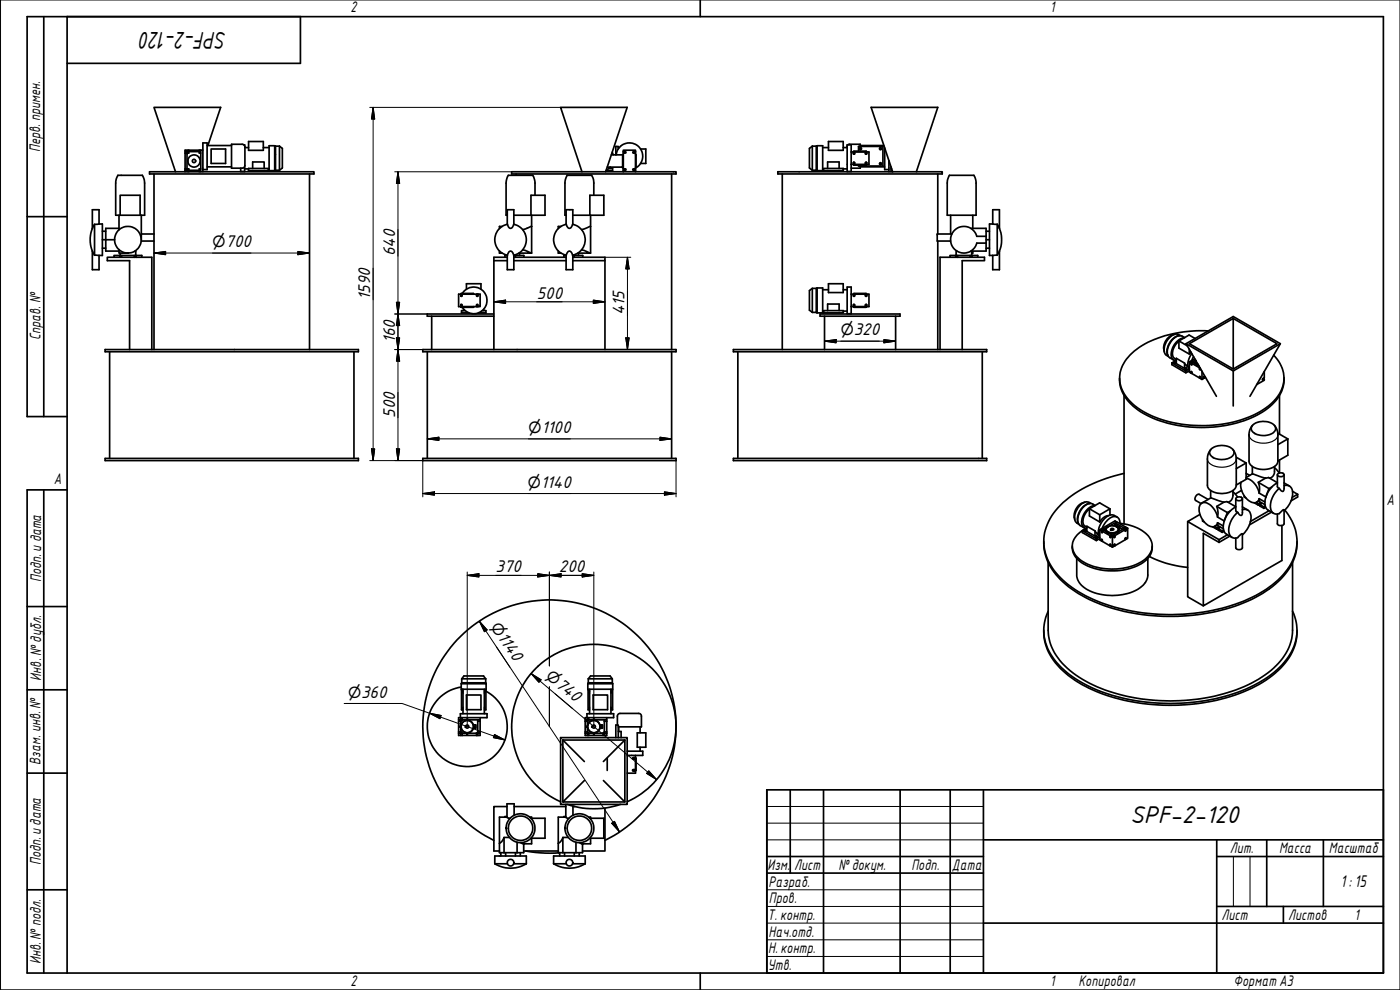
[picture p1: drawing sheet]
<svg xmlns="http://www.w3.org/2000/svg" width="420mm" height="297mm" viewBox="0 0 420 297" stroke-linecap="round" stroke-linejoin="round" font-family="sans-serif">
<g fill="none" stroke="#000" stroke-width=".51">
<path d="M13.1 5v120M20.1 5v287M90.2 5v14h-70.1M210.2 0v5M35.4 52.6h6a1.31 1.31 0 0 1 1.9 1.4l.1 10.6h-8.7v-10.2zM44.9 51.5h49.3v.7h-49.3zM46.2 52.2v52.7M55.6 50.7h1.1v.8M55.6 50.7v.4M55.6 45.9v4.8M55.6 51.1v.4M55.6 51.1h.6"/>
<path d="M56.1 45.9v4.8M56.2 45.5v.4M56.2 50.7v.4M56.2 45.1h-.6v.4M56.2 51.1v.4M56.7 45.5h3.1M56.7 51.1h3.1M56.7 45.1v.8h-1.1M56.7 45.1h3.1M56.7 45.1h-.5v.4h-.6v.4M59.8 45.1h.5M59.8 45.1v.8h.5"/>
<path d="M60.3 50.7h-.5v.8M60.3 45.1v6.4M60.3 45.1h.6M60.9 50.9h1.3v-8h-1.3v8.6M62.2 50.1h7.3M62.2 43.7h7.3M62.4 43.7l3.8-11.5h-20l6.5 19.3M63.4 44.7h4.3v4.3h-4.3zM69.5 43.3h3.2a1.54 1.54 0 0 1 .8 2.1v4.2a.81 .81 0 0 1-.8 .9h-3.2zM73.2 43.5h.2v.2M73.4 50v1.5h-1.2v-1M73.4 50.7h1.2"/>
<path d="M73.5 44.3h1.1M74.6 50.5h5.9v.7h-5.9zM74.6 42.5h4.4v2.6h-4.4zM75.8 50.5v-1.9h3.5v1.9M79 44.3h1.8M80.5 50.7h.3M82.4 43.7v7.5M82.4 43.7h-1.6v7.5h1.6M82.4 43.7l.3 .2M82.7 43.9v7.2M82.7 51.1l-.3 .1M82.7 51.1h1.2"/>
<path d="M82.7 43.9h1.2M83.9 43.9v7.2M83.9 43.9l.8 .6v5.9l-.8 .7M92.9 52.2v52.7M153.6 51.5h49.3v.7h-49.3zM154.9 52.2v.4M159.4 58.6h4.2v6h-4.2zM160.6 58.6l-.1-4.2-.2-.9a.97 .97 0 0 0-1.4-.9h-5a1.24 1.24 0 0 0-1.8 .9l-.2 1.4v9.7h.3M174.7 51.5l-6.5-19.3h20l-6.4 19.3M177 58.6h4.2v6h-4.2zM178.2 58.6v-3.7a2.1 2.1 0 0 0-.9-2.3h-5.7a1.22 1.22 0 0 0-1.8 .9l-.2 1.4v9.7h.3M182.3 50.1h4.8"/>
<path d="M182.7 50.5h1.1v.7h-1.9M183.1 50.5v-.4l-1.1 1M183.5 46.5h3.6M183.7 45.7l.3 .8M184.9 46.5a4 4 0 0 1 6.2-2.9 4 4 0 0 1-.4 6.8M185.6 44.7v-.8h-.8v2.6M186.6 50.1l.5 .3M186.9 46.5v3.6M187.1 45.5h.6l.2 .2-.2 .2h-.6M187.1 50.7h.7l.1 .2-.1 .2h-.7M187.1 45.5v6M187.1 45.5v-.4h3.6v.4"/>
<path d="M187.4 45.5v.4M187.4 50.7v.4M190.4 45.5v.4M190.4 50.7v.4M190.7 46.5h.2v3.6h-.2M190.7 45.5v6M190.7 45.5h-.6l-.2 .2 .8 .2M190.7 50.7h-.7l-.1 .2 .1 .2h.7M192.3 44.7h1.5v4.3h-1.5M201.6 52.2v52.7M233.4 51.5h49.4v.7h-49.4zM234.8 52.2v52.7"/>
<path d="M243.8 43.9v7.2M243.8 43.9l-.9 .6v5.9l.9 .7M243.8 51.1h1.2M243.8 43.9h1.2M245 43.9v7.2M245 51.1l.2 .1M245.2 43.7v7.5M245.2 43.7h1.7v7.5h-1.7M245.2 43.7l-.2 .2M246.9 50.7h.2M246.9 44.3h1.7M247.1 50.5h6v.7h-6z"/>
<path d="M248.4 50.5v-1.9h3.4v1.9M248.6 42.5h4.5v2.6h-4.5zM253.1 44.3h1.1M253.1 50.7h1.1M254.2 43.7v.6M254.5 43.5l.3-.2h3.4v.6M255.4 45.6v-2.1h-1.2v8h1.2v-2.2M255.4 45.6h.9v.7M255.4 45.6v3.7M256.1 45.6l.2 .7 .2-.1v-.6h3.2v.6l.4-.1M256.1 46.1l.1 .1M256.2 48.7l-.1 .2"/>
<path d="M256.2 49.5h3.8M256.2 45.5h3.8M256.2 45.5v.1M256.2 49.3v.2M256.3 48.7v.6h-.9M257.7 45.4v-1.5h7.3v5.9h-7.3v-.3M258.2 49.8v.7h-2.8M258.2 44.3v.6M258.2 50.1h7.3M258.2 43.7h7.1M259.9 46.3v-.7h.9v3.7h-.9v-.6M260 45.5v.1"/>
<path d="M260 49.3v.2M260 48.7l.1 .2M260.1 48.9l-.1-.2-.3 .1v.5h-3.2l-.2-.6-.2 .6M260.1 46.1l-.1 .1M260.1 45.6v.5M260.1 48.9v.4M265.5 44.4v6.5h1.3M266.8 48.2v3.3M267.4 50.7h.2M267.4 50.1v1.4M267.9 51.5l-6.5-19.3h20l-6.4 19.3M267.9 51.5h.1"/>
<path d="M281.4 52.2v18M284.9 52.6h6a1.24 1.24 0 0 1 1.8 .9l.2 1.4v9.7h-8.6v-10.2zM8.1 65h12M27.7 75.3v5.6h2v-4.3M27.7 75.3l.7 1.3M27.7 68.5a9.2 9.2 0 0 0 0 6.8M28.4 76.6h1.3M28.4 67.3v9.3M29.7 67.2v-4.3h-2v5.6M29.7 67.2h-.2a1.26 1.26 0 0 0-1.6 .9l-.2 .4M29.7 67.2h1v9.4h-1M30.7 71.9h3.7"/>
<path d="M30.7 74.5h1M30.7 69.4h1M35.7 74.9v1h2.7M35.7 64.6v4.4M35.7 68.5h-4v6.8h4M35.9 77.2v-.6h.6v.6M35.9 76.6h-1.7v.6M36.1 75.9v.7M36.5 76.6h3.8M40.3 77.2v-.6h.6v.6M40.5 75.3h.2v1.3M40.9 76.6h1.7v.6"/>
<path d="M42 64.6v-6h-5.9v6M42.4 72.3h3.8M42.4 64.6v7.3M42.4 70.2h3.8M148.2 78.2h4M149.9 75.3v.6h.8M150 68.5l1.3-.9 1-.3v.2a.9 .9 0 0 0 .9 1 .9 .9 0 0 0 .9-1l.1-.2a4.7 4.7 0 0 1 3.8 4.6 4.7 4.7 0 0 1-3.8 4.7l-.1-.4a.86 .86 0 0 0-1-.8 .86 .86 0 0 0-.8 1v.2a4.8 4.8 0 0 1-2.3-8.1zM150.7 67.9h-.8v.7M152.2 76.6v4.3h2v-4.3M152.2 67.3v-4.4h2v4.4M152.2 77.2h-4v27.7M152.2 76.6h-.7v.6"/>
<path d="M154.2 64.6h5.2M154.2 78.2h15.7M154.2 77.2h15.7M154.2 76.6h.5v.6M154.7 76.6h2.5v.6M155.9 75.9v.7M156.9 75l2.6 .9h-3.7M159.5 67.9l-2.6 1M159.5 67.9h.1M159.5 75.9h.1M159.5 64.6v3.3M159.5 67.9v8"/>
<path d="M167.3 68.8l1.2-1 1.4-.5 .1 .2a.91 .91 0 0 0 .9 1 .91 .91 0 0 0 .9-1v-.2a4.7 4.7 0 0 1 3.8 4.6 4.7 4.7 0 0 1-3.8 4.7l-.1-.4a.86 .86 0 0 0-.9-.8 .86 .86 0 0 0-.8 1l-.1 .2a4.8 4.8 0 0 1-2.6-7.8zM167.5 75.3v.6h.9M168.4 67.9h-.9v.7M169.9 76.6h-.7v.6M169.9 76.6v4.3h2v-4.3M169.9 67.3v-4.4h2v4.4M171.9 64.6h5.1M171.9 76.6h.4v.6M171.9 77.2h9.7v1h-9.7M172.3 76.6h2.6v.6M173.6 75.9v.7M174.5 75l2.7 .9h-3.8"/>
<path d="M177.2 64.6v3.3M177.2 67.9l-2.7 1M177.2 67.9v8M181.6 78.2v26.7M281.4 72.3v32.6M285.3 64.6v5.6M285.7 70.2h-4.4v2.1h4M286.8 77.2v-.6h.6v.6M286.8 76.6h-1.7v.6M287.2 75.3h-.3v1.3M287.4 76.6h3.7M291.1 77.2v-.6h.7v.6"/>
<path d="M291.4 68.5h4.5v6.8h-4.5M291.6 75.3v1.3M291.8 76.6h1.6v.6M291.9 75.3v.6h-.3M291.9 64.6v3.9M295.9 70.9h-2.8a4 4 0 0 0-6.1-2.3 4 4 0 0 0 0 6.6 4 4 0 0 0 6.1-2.3h2.8M295.9 71.9h1.1M295.9 74.5h1.1M295.9 69.4h1.1M297.9 67.2v-4.3h2v5.6M297.9 67.2l1.4 .1M297.9 67.2h-.9v9.4h.9"/>
<path d="M299.3 67.3l.6 1.2M299.3 67.3v9.3M299.9 75.3v.1a1.54 1.54 0 0 1-2 1.2M299.9 75.3v5.6h-2v-4.3M299.9 68.5a9.2 9.2 0 0 1 0 6.8M129.5 94.9v10M138.3 88.7l.1 .2M138.3 91.5l.1-.1h.3v.6h4.3M138.3 91.5v.6M138.3 88.7l.1 .2 .3-.1v-.5h5.4v3.7h-.7M138.3 92.1h3.8M138.3 88.1h3.8"/>
<path d="M138.3 92.1l3.7 .1M138.3 88.1v.6M138.4 91.4l-.1 .1M138.4 88.9v-.6h-.8v3.7h.8v-.6M138.7 88.1a4 4 0 0 1 6-1 4 4 0 0 1 0 6.1 4 4 0 0 1-6-1M139.2 92.8v.4M139.6 93.2h-1.1v.7h2.2M140 86.8v-1.7h4.3v1.7M142 92.2h.1M142.1 88.1v.2M142.1 92.1v.1M142.1 92v.1"/>
<path d="M143 88.3l.2 .6 .2-.6v.6M143 92h.4M143.4 91.4v.6M143.4 92l-.2-.7-.2 .7M144.7 93.2h1.1v.7h-2.2M145.1 92.8v.4M148.2 94.2h-20v.7h20M243.8 86.5v7.2M243.8 86.5l-.9 .7v5.9l.9 .6M243.8 86.5h1.2M243.8 93.7h1.2M245 86.5v7.2"/>
<path d="M245 93.7l.2 .2M245.2 86.4v7.5M245.2 86.4h1.7v7.5h-1.7M245.2 86.4l-.2 .1M246.1 94.2h24v.7h-24zM246.9 86.9h1.7M246.9 93.3h.2M247.1 93.2h6v.7h-6zM247.4 94.9v10M248.4 93.2v-2h3.4v2M248.6 85.1h4.5v2.7h-4.5zM253.1 86.9h1.1"/>
<path d="M253.1 93.3h1.1M255.4 88.3v-2.2h-1.2v8h1.2v-2.1M255.4 88.3h.9v.6M255.4 88.3v3.7M256.1 88.3l.2 .6 .2-.6h3.2v.5l.3 .1 .1-.2M256.1 88.7l.1 .2M256.2 91.4l-.1 .1M256.2 92.1h3.8M256.2 88.1h3.8M256.2 88.1h.1M256.2 88.1v.2M256.2 92v.1"/>
<path d="M256.3 91.3v.7h-.9M259.9 88.9v-.6h.9v3.7h-.9v-.7M260 88.1v.2M260 92v.1M260 91.4l.1 .1M260.1 91.5l-.1-.1h-.3v.6h-3.2l-.2-.7-.2 .7M260.1 88.7l-.1 .2M260.1 88.3v.4M260.1 91.5v.5M268.8 94.9v10M362.6 99.3a34.5 34.5 0 0 0-21.4 5.5 10.3 10.3 0 0 0-5 10.5 15.3 15.3 0 0 0 9.6 9.5 39.1 39.1 0 0 0 32.4-1.3 12.2 12.2 0 0 0 7.1-10.2 10.1 10.1 0 0 0-3.1-6.7M370.1 95.5l13.2 7.6-13.2 7.6-13.2-7.6 13.2-7.6v15.2"/>
<path d="M31.5 104.9h76.1v.6h-76.1zM32.9 105.5v32M38.9 104.9v-26.7h-6.7v-1h13.4v27.7M106.2 105.5v32M126.9 104.9h76v.6h-76zM128.2 105.5v32M201.6 105.5v32M220.1 104.9h76v.6h-76zM221.4 105.5v32M282.1 104.9v-27.7h13.4v1h-6.7v26.7M294.8 105.5v32M336 113.5a11.2 11.2 0 0 0 5.6 9.6 37.1 37.1 0 0 0 27.4 4.3 24 24 0 0 0 14.5-7.9 9.7 9.7 0 0 0 1.8-6"/>
<path d="M337.3 118.6v38.6M351.7 108.9v.5l4.2 2.5 1-.6M351.7 108.9l4.2 2.4M352.4 108.8h.6l-.5 .3zM352.5 100.3a4.2 4.2 0 0 0-3.1 5.3M353 108.1l-1.3 .8M353.8 102.4a3.9 3.9 0 0 0-1.5 5l.7 .5M353.8 102.3v2.2l3.1 1.7M353.8 102.3l2.5 1.5M354 100.7a4.7 4.7 0 0 0-3.4 6M354.3 100.7a2.6 2.6 0 0 0-3.8 1.2 3.5 3.5 0 0 0-.4 4.7l.5 .4M355.4 101.4a4.9 4.9 0 0 0-3.7 6.1l.7 .6 .5 .1"/>
<path d="M355.5 108.9v1.6M355.5 101.3a2.75 2.75 0 0 0-4 1.1 4.1 4.1 0 0 0-.7 4.8l1.4 .8M355.9 111.3v.6M355.9 103.1l14.2-8.1 14.1 8.1-9.1 15.8M355.9 103.1l9.2 15.8M355.9 103.1l14.2 8.2M356.5 109.9l-.7-.4-.3-.6-2.5-1.4v1.6l2.5 1.4 1-.6M356.8 110.8l-.9 .5M356.9 104.8v1.4l.5-.6M356.9 108.6l.5-.3 .5 .3v.3M356.9 108.6l.5 .3M356.9 108.6v3.1l.5 .2"/>
<path d="M357.4 108.9l.2 .6 .1-.5M357.4 111.9l.2-.5 .1 .7 2.3 1.3M357.7 106.1a4.5 4.5 0 0 0-.8 4.8M357.7 109l2.3 1.3M357.7 108.2l.5 .2M357.7 108.2v.3M357.7 111.8l-.3 .1M357.9 108.6l-.5 .3M358.2 108.8l1.5 .9M358.2 108.4v.4M358.2 108.8l-.5 .2M358.2 107l-.6 1.4"/>
<path d="M358.6 107.7l-.9 .5M358.7 101.6l-1.8-1.1-3.1 1.8M358.8 108.7l-.4 .2M358.8 108.5v.6M358.8 108.1l-.6 .3M359.5 109.3l-.5-.4-.1-.7a.86 .86 0 0 0 .7 1.2M360 110.3l.2 .7v-.4M360 113.4v-.5l.2 .7 .5 .2M360.1 110.3h-.1M360.2 113.2l-.2 .2M360.7 111.4v2.4M361.2 113.2l.3 .2"/>
<path d="M361.5 113.4l-.1-.5-.2 .7-.5 .2M361.8 113.2l-.3 .2M379.1 113.6l.3 .1M379.4 111.5v1.9l-.5 .5 .5-.2v.4l-2.2 1.3M384 118.6v11.7M384.2 103.1l-14.1 8.2v10.5M20.1 125h-12v-120h407.1v287h-407.1v-145h12M31.5 137.5h76.1v.7h-76.1zM126.9 137.5h76v.7h-76zM220.1 137.5h76v.7h-76zM363.4 134.9a4.1 4.1 0 0 0-1 2.8v7.9a3.4 3.4 0 0 0 3.5 2.4 4.6 4.6 0 0 0 5.1-2.1v-.3M363.7 134.5a5 5 0 0 1 6.6 .8 2.15 2.15 0 0 1-2.3 2.4 4.2 4.2 0 0 1-4.9-1.6v-.8z"/>
<path d="M370 134.9a4.3 4.3 0 0 1 1 2.8v7.9M371 137.2l3 1.7M374 138.9l-3 1.7M374 138.9v4.9l-3 1.7M375.8 140v2.2M375.9 127.6a4.1 4.1 0 0 0-1 2.9v7.8a3.4 3.4 0 0 0 3.5 2.5 4.6 4.6 0 0 0 5.1-2.1v-8.2a4.3 4.3 0 0 0-1-2.9M376 127.6a5.1 5.1 0 0 1 6.6 .3 1.69 1.69 0 0 1-1.3 2.4 5 5 0 0 1-5.7-1.2l-.1-.8zM382.5 140v1.4a1.95 1.95 0 0 1-1.5 2.1M383.5 130l3 1.7M384 138v3.9M386.5 131.7v4.9l-3 1.7M386.5 131.7l-3 1.7"/>
<path d="M13.1 147v145M324.8 159.2v.6l4.2 2.4 1.1-.6M324.8 159.2l4.2 2.5M325.5 159.2l.5-.1a.26 .26 0 0 1-.2 .4 .26 .26 0 0 1-.3-.3zM325.6 150.7a4.2 4.2 0 0 0-3.1 5.2M326.2 158.5l-1.4 .7M327 152.7a4 4 0 0 0-1.6 5.1l.8 .4M327 152.7v2.1l3 1.8M327 152.7l3 1.8M327 152.7l3-1.8 3.1 1.8M327.1 151a4.7 4.7 0 0 0-3.4 6.1M327.4 151a2.65 2.65 0 0 0-3.8 1.2 3.9 3.9 0 0 0-.6 4.6l.8 .5"/>
<path d="M328.5 151.7a5 5 0 0 0-3.6 6.1l.3 .5 .8 .3a5.8 5.8 0 0 0-4 6.6 9.5 9.5 0 0 0 7.4 5 17.2 17.2 0 0 0 14.7-2.9 4.7 4.7 0 0 0-.9-7.8 14.9 14.9 0 0 0-7.1-2.5M328.6 159.3v1.6M328.7 151.7a2.68 2.68 0 0 0-4.1 1.1 3.6 3.6 0 0 0-.4 4.9l1.2 .7M330 154.5v2.1M330.1 158.9l.4-.2 .5 .2v.4M330.1 158.9l.4 .3M330.1 158.9v3.1l.4 .3M330.5 159.2l.3 .7v-.5M330.8 159.4l2.3 1.3M330.8 158.5l.5 .3M330.8 158.5v.3M331 158.9l-.5 .3"/>
<path d="M331.3 159.1l-.5 .3M331.3 159.1l1.6 .8M331.3 158.8v.3M331.9 159l-.4 .3M331.9 158.9v.5M332 158.4v.1M332 158.4h.1M332 158.4l-.7 .4M332.1 158.4a2.27 2.27 0 0 1 3.5 .4 2.16 2.16 0 0 1-3.6 .1zM332.1 159.8l.3 .1zM332.4 158.1h-.3l.2 .1M332.5 158.1h.1"/>
<path d="M332.7 154.7a3.4 3.4 0 0 0-2.7 1.9M332.8 160l.8 .4M332.9 159.9l-.1 .1M332.9 159.9v.1M333.1 152.7l-3.1 1.8M333.1 152.7v1.9M333.4 158.9a.41 .41 0 0 1 .4-.4 .41 .41 0 0 1 .4 .5h-.8M334.6 157.5l-.5 .3M334.6 157.5l.5 .3M334.7 159.9l-.6 .5v.3M334.7 159.9v.2M334.9 157.9l.4-.2 .7 .4"/>
<path d="M334.9 157v.5l-.3-.2v.2M334.9 157l2.3 1.3M334.9 157l.5-.3 2.3 1.4M335.1 158.1h.1M335.1 156.6l-.5-.3-3.8 2.2M335.1 156.9v-.3l-2.3 1.3M335.1 158.1a.94 .94 0 0 1 .6 1.1 .94 .94 0 0 1-1.1 .7 1.95 1.95 0 0 1-2.7-1.1l.6-.7M335.2 158.1l.2-.1-.1 .2M335.2 159.8l.3 .1zM335.3 155.2a2.85 2.85 0 0 0-4.4 1 4.8 4.8 0 0 0-.8 5.1M336 158.3l.9 .5M336 158.1l-.5 .3"/>
<path d="M336 158.1l-.3 1.4M336.1 157.1a1.78 1.78 0 0 0-.8-2 1.78 1.78 0 0 0-2.2 .4 6.5 6.5 0 0 0-2.4 3.3M337.2 158.3v.4M337.3 142a37.3 37.3 0 0 0-20.4 11.1 14 14 0 0 0 .6 19.4 38.3 38.3 0 0 0 21.2 10.7 60.4 60.4 0 0 0 38.1-4.5 22.5 22.5 0 0 0 12-12.9 13.9 13.9 0 0 0-3.2-12.7M337.5 158.5v.3M337.5 158.5l.4 .3M337.7 158.1l-.5 .2M337.7 158.9l-.5-.3-2.5 1.3M337.7 158.1v.3M337.7 158.9l-3.1 1.8M337.9 158.8l-.2 .6v-.5M338.4 158.5v3l-.5 .3"/>
<path d="M338.4 158.5l-.5-.3-.4 .3M338.4 158.5l-.5 .3M356.4 156.5v22.6l4.7 2.7M360.1 154.3l-3.7 2.2 9.5 5.4M360.9 156v.3l.5 .3M362.6 149.9l-2.7-1.6a1.22 1.22 0 0 0-1.1 1.9l1.7 .9M363.3 147.2v2.2M363.4 149.4l-2.7 1.5M363.4 149.4l3.9 1.3M363.9 158.1l1.3 .7M364.5 157.9l.7 .5M365.2 151.9l3.2 1.9"/>
<path d="M365.2 158.4l.7-.3 .1 .2-.4 .3M365.2 158.4v.4M365.2 157.5l1.9 1.1M365.4 156.8l.1 .6-.8 .5M365.4 155.2a5.3 5.3 0 0 0-4.1-4.4 2.39 2.39 0 0 0-1.2 3.5 4.9 4.9 0 0 0 4.1 3.8l.8-.5 .4-.8M365.4 155.2l2 1.1M365.4 156.8l1.7 1M365.6 158.6l1.2 .7M365.6 158.6v.4l1.2 .7M365.7 158.5l-.5 .3M366.8 159.3v.4M367.2 159l-.4 .3"/>
<path d="M367.3 150.7l.9-.2 2.7 1.5M367.3 150.7l-2.1 1.2 .3 1.8-.1 1.5M367.4 159.4l-.6 .3M367.4 156.3v.1M368.4 153.8l-1 2.5M369.2 153.3l-.8 .5M370 147.2v1.4a1.92 1.92 0 0 1-1.5 2.1M370 147.6l1.4 1.5M370.9 149.6v3.6l.1 .3 .4 .2M370.9 152.1a6.6 6.6 0 0 0-3.5 7.5l.7 .7 1.6 .9M371 149.4a1.12 1.12 0 0 1 1.8 .4 1.1 1.1 0 0 1-1.9-.3zM371.4 153.7a6.4 6.4 0 0 0-2.2 7 1.82 1.82 0 0 0 3.1-.3l.6-.2v4.2a1.17 1.17 0 0 1-2 0v-3"/>
<path d="M372.5 144.7a5.6 5.6 0 0 0 3.9 6.2l.8-.3 .7-1M372.6 147.1l-1.9 1.1M372.9 149.6l-.1 4.8-.3 .2h-.3l-.8-.9M372.9 152.1l1.6 .9M372.9 152.9a2.08 2.08 0 0 1 2.1 .6 2.08 2.08 0 0 1 .4 2.1 7.8 7.8 0 0 1-2.5 4.9M373.4 148.7v.4l.5 .3M374 143.3l1.9-1.1 3.9 1.2M374 142l1.1 .6M374 143.6a5.3 5.3 0 0 1 3.9 4.4M376.4 150.9l1.3 .7M377 150.8l.7 .4M377.6 144.7l3.2 1.9"/>
<path d="M377.7 151.2l.3-.3 .5 .1-.4 .4M377.7 151.2v.4M377.7 150.3l1.9 1.1M377.9 148l2 1.1M377.9 149.6l1.7 1M377.9 149.6l.1 .6-.8 .5M378.1 151.4v.4l1.2 .7M378.1 151.4l1.2 .7M378.2 151.3l-.5 .3M379.3 152.1v.4M379.7 151.8l-.4 .3M379.8 143.4l.9-.1 2.7 1.5"/>
<path d="M379.8 152.2l-.5 .3M379.8 143.4l-2.2 1.3 .4 1.3-.1 2M379.9 149.1v.1M380.8 146.6l-.9 2.5M380.9 153.2l-5.6 3.3M381.6 153.7l-6.6 3.8M381.7 146.1l-.9 .5M382.5 140.3l1.4 1.6M383.4 142.4v3.7l.5 .4M383.4 144.9a6.6 6.6 0 0 0-3.5 7.5l.4 .5 1.9 1.1M383.6 142.1a1.13 1.13 0 0 1 1.7 .4 1.13 1.13 0 0 1-1.9-.2zM383.9 146.5a6.4 6.4 0 0 0-2.2 7 1.82 1.82 0 0 0 3.1-.3l.6-.2v4.1a1.19 1.19 0 0 1-2 0v-2.9"/>
<path d="M384.7 157.7v10.5l-23.6 13.6v-21.8l4.8 2.7M385.4 142.4l-.1 4.6a.48 .48 0 0 1-.5 .5 .48 .48 0 0 1-.5-.4l-.4-.6M385.4 145.7a2.08 2.08 0 0 1 2.1 .6 2.08 2.08 0 0 1 .4 2.1 7.6 7.6 0 0 1-2.5 4.8M385.4 144.9l1.6 .9M387.9 147.4l1.5 .9M389.4 148.3l-1.6 .9M389.4 148.3v.8l-1.9 1.2M313.3 162.5a16 16 0 0 0 6.5 12.8 46.4 46.4 0 0 0 26.2 9.4 56.5 56.5 0 0 0 32.9-6.6 20 20 0 0 0 10.2-13.4l.2-2.2M314.6 168.7v20.4a16.4 16.4 0 0 0 7.3 12.7 49 49 0 0 0 27.9 8.5 52.2 52.2 0 0 0 28.9-7.1 18.1 18.1 0 0 0 9.2-13.2v-21.3M321.8 163.8a6.3 6.3 0 0 0 4.6 6 17.9 17.9 0 0 0 17.6-1.8 5.1 5.1 0 0 0 1.8-4.2M323.1 167.5v5a6.1 6.1 0 0 0 4.7 5.1 16.2 16.2 0 0 0 14.8-1.6 4.7 4.7 0 0 0 1.9-3.5v-5M328.9 161.1h.5l-.5 .2z"/>
<path d="M329 161.7v.5M329.6 160.2l-1-.9-2.4-1.4v1.5l2.4 1.5 1-.6M329.9 161.1l-.9 .6M330.8 162.1v.3l2.3 1.3M330.8 162.1l-.2-.3-.1 .5M330.8 162.1l-.3 .2M333.1 160.7l.2 .6 .1-.5M333.1 163.7l.1-.4 .2 .6 .5 .3M333.4 160.8l.5 .3M333.4 160.8l.5-.2 .4 .2M333.4 163.6l-.3 .1M333.6 160.4l-.5 .3"/>
<path d="M333.6 160.4l.1 .3M333.9 161.1v3.1M334.1 160.7h-.1M334.1 160.4l.5 .3M334.3 160.8l-.4 .3M334.3 163.6l.3 .1M334.6 160.7l-.2 .6-.1-.5M334.6 163.7l-.1-.4-.2 .6-.4 .3M337.7 161.6l.2-.2v.4M337.7 161.6v.4l-3.1 1.7M337.7 161.6l.2 .2M344.9 166.9a30.6 30.6 0 0 0 11.5 3.3"/>
<path d="M365.9 161.9v.8M368.4 160.4l-2.5 1.5M369.1 160.8l-3.2 1.9M8.1 182h12M313.3 189.1a16 16 0 0 0 6.5 12.9 46.4 46.4 0 0 0 26.2 9.4 56.5 56.5 0 0 0 32.9-6.7 20 20 0 0 0 10.2-13.3l.2-2.3M387.9 183.4a14 14 0 0 1-3.2 16.1 41 41 0 0 1-23 10.7 59.5 59.5 0 0 1-36.6-5.2 22.2 22.2 0 0 1-11.3-12.1 13.1 13.1 0 0 1 .8-9.5M8.1 207h12M137.6 216.4v3.2M137.6 216.4h.7M137.6 219.6h.8v.3h.3v.8M137.6 219.6v.4M138.3 215.3h-.7v.7"/>
<path d="M138.3 216.4l.1 1.1M138.3 216l.1 .1M138.3 215.3h7.9v-1.2h-8v1.2M138.3 215.3v.7M138.3 216h-.7v.4M138.4 216.1l-.1 .3M138.4 219.9l-.1 .8M138.4 218.5l-.1 1.1M138.4 205.1v1.7h7.5v-1.7M138.4 205.1h7.5M138.4 206.1a12 12 0 0 0-8.9 17.3 12 12 0 0 0 19.1 3.2 12 12 0 0 0-2.8-19.2M138.6 203.7l.6-.9h5.9l.7 .9"/>
<path d="M138.6 203.7v1.2M138.6 204.9l-.2 .2M138.6 203.7h7.2M138.6 204.9h7.2M138.7 216h1v.2M138.7 215.3v.8h-.3M138.9 206.8v7.3M138.9 207h-.4v6h.4M138.9 207.5v.4M138.9 212.2v.5M139.7 219.8v.2h-1M140 208.5h4.3v4.4h-4.3z"/>
<path d="M140.7 216.2v-.2h3.4v.4M140.7 219.8v.2h2.3M142.1 217.5h.7v1h-.7M143.4 216v.4M143.4 219.6v.3M143.4 219.9h-.4v.8M143.4 216.4v3.2M143.4 219.6h.7M143.4 219.9l.7 .1M143.4 216.4h.7M144.1 215.3v.7M144.1 216.4v3.2"/>
<path d="M144.1 219.6v.4M145.4 206.8v7.3M145.4 207.5v.4M145.4 212.2v.5M145.4 207h.4v6h-.4M145.8 203.7v1.2M145.8 204.9l.1 .2M175.6 216.4v3.2M175.6 216.4h.7M175.6 219.6h.8v.3h.3v.8M175.6 219.6v.4M176.3 215.3h-.7v.7"/>
<path d="M176.3 216l.1 .1M176.3 215.3h7.9v-1.2h-8v1.2M176.3 215.3v.7M176.3 216h-.7v.4M176.3 216.4l.1 1.1M176.4 219.9l-.1 .8M176.4 216.1l-.1 .3M176.4 218.5l-.1 1.1M176.4 205.1h7.5M176.4 205.1v1.7h7.5v-1.7M176.6 203.7h7.2M176.6 204.9h7.2"/>
<path d="M176.6 203.7v1.2M176.6 204.9l-.2 .2M176.6 203.7l.6-.9h5.9l.7 .9M176.7 215.3v.8h-.3M176.7 216h1v.2M176.9 207h-.4v6h.4M176.9 207.5v.4M176.9 212.2v.5M176.9 206.8v7.3M177.7 219.8v.2h-1M178 208.5h4.3v4.4h-4.3zM178.7 219.8v.2h2.3"/>
<path d="M178.7 216.2v-.2h3.4v.4M180.1 217.5h.7v1h-.7M181.4 219.9l.7 .1M181.4 216.4h.7M181.4 219.6h.7M181.4 216v.4M181.4 219.6v.3M181.4 219.9h-.4v.8M181.4 216.4v3.2M182.1 219.6v.4M182.1 215.3v.7M182.1 216.4v3.2"/>
<path d="M183.4 207.5v.4M183.4 212.2v.5M183.4 207h.4v6h-.4M183.4 206.8v7.3M183.8 203.7v1.2M183.8 204.9l.1 .2M185.3 217.6v-2.7a1.59 1.59 0 0 1 2.1-.8h4a.87 .87 0 0 1 1.1 .8v3.2h-6.9M185.6 219.5h.8v1.8M185.7 218.1v1.4M191.3 219.9h2.5v4.3h-2.5zM192.1 218.1v1.8M8.1 232h12"/>
<path d="M137.6 220v.7h.7M137.6 220h.7M138.3 220.7h.4M138.7 220.7h4.3M143 220.7h.4M143.4 220v.7M144.1 220v.7h-.7M168.2 221.3h20v20h-20zM168.9 222h18.6M168.9 222l6.5 6.5M168.9 222v18.6M175.4 234.2l-6.5 6.4h18.6"/>
<path d="M175.6 220v.7h.7M175.6 220h.7M176.3 220.7h.4M176.7 220.7h4.3M181 220.7h.4M181.4 220v.7M182.1 220v.7h-.7M182.2 227.5v3.7M184.8 221.3v-3.7h.8v3.7M187.5 222v18.6l-6.4-6.4M187.5 222l-6.4 6.5M188.2 225.4h4.7v1.3h-4.7"/>
<path d="M190.4 227.3v.5M190.4 230.9v.5M190.4 227.5h.5v3.7h-.5M190.7 226.7v.6l-.9 .2 .2 .3h.7v3.1l-.9 .2 .2 .2 .7 .1v.6h-2.5M192.1 224.2v1.2M237.2 237v25M247.2 237v55M270.1 237v55M285.2 237v55M295.1 237v55M415.2 237h-185.1v55M148.2 252.2a38 38 0 0 1-13-57.9 38 38 0 0 1 59.4 0 38 38 0 0 1-13 57.9"/>
<path d="M148.5 259.2v-2.4h9.5v2.4M148.5 259.2a9.1 9.1 0 0 0 9.5 0M148.5 259.2h3.8M150.3 255.8v1M151.3 251.3v4.5M151.8 255.8v1M152.2 245.2h-2.3v7.8M152.2 245h-.7v.2M152.2 242h-4v13.3h1.7M152.9 251.3h-1.6l-.7 1.2-.7 .5M154.2 259.2h3.8M154.3 244.6v-3.4h-2.1v4l.8 .4"/>
<path d="M154.3 242h15.5M154.7 255.8v1M155.2 252.7v3.1M156.2 255.8v1M156.2 252.8l1 .4v2.6h-7.3v-2.8M157.2 253.3h.1M157.2 255.3h10.3M157.8 255.3l5.8 .7 4.4-.1v.9M159 245.2h.5v.3M159.4 245.5h4.2v6h-4.2M159.5 251.5v1.7h-2.3v.1M166.1 259.2v-2.4h9.5v2.4"/>
<path d="M166.1 259.2a9.1 9.1 0 0 0 9.5 0M166.1 259.2h3.8M168.2 240.6a24.7 24.7 0 0 1-9.4-37.8 24.7 24.7 0 0 1 38.9 0 24.7 24.7 0 0 1-9.5 37.8M168.9 251.3v4.5M169.4 255.8v1M169.8 245.2h-2.3v7.8M169.8 241.3v3.9l.9 .4M169.8 245h-.6v.2M170.2 241.3a25 25 0 0 0 16 0M170.6 251.3h-1.7l-.7 1.2-.7 .5M171.8 259.2h3.8M171.9 241.9v2.7"/>
<path d="M171.9 242h.6M172.3 255.8v1M172.9 252.7v3.1M173.8 255.8v1M173.9 252.8l.9 .4v2.6h-7.3v-2.8M174.9 253.2l-.1 .1M176.7 245.2h.5v.3M177 245.5h4.2v6h-4.2M177.2 251.5v1.7h-2.4M181.6 242.4v12.9h-6.8M230.1 257h65M295.1 252h120.1"/>
<path d="M365.2 252v40M365.2 257h50M380.2 252v20M397.2 252v20M8.1 267h12M230.1 262h65M295.1 277h120.1M365.2 272h50M385.2 272v5M210.2 292v5"/>
<circle cx="58.2" cy="48.3" r=".5"/>
<circle cx="58.2" cy="48.3" r="1.84"/>
<circle cx="258.3" cy="44.6" r=".3"/>
<circle cx="264.3" cy="49.1" r=".3"/>
<circle cx="264.3" cy="44.6" r=".3"/>
<circle cx="38.4" cy="71.9" r="4"/>
<circle cx="356" cy="110.8" r=".24"/>
<circle cx="359.1" cy="109.5" r=".13"/>
<circle cx="138.1" cy="218" r=".17"/>
<circle cx="140.1" cy="218" r=".52"/>
<circle cx="140.2" cy="218" r="1.91"/>
<circle cx="140.2" cy="215.8" r=".16"/>
<circle cx="140.2" cy="218" r="1.84"/>
<circle cx="142.4" cy="218" r=".17"/>
<circle cx="176.1" cy="218" r=".17"/>
<circle cx="178.1" cy="218" r=".52"/>
<circle cx="178.2" cy="218" r="1.91"/>
<circle cx="178.2" cy="215.8" r=".16"/>
<circle cx="178.2" cy="218" r="1.84"/>
<circle cx="180.4" cy="218" r=".17"/>
<circle cx="140.2" cy="220.2" r=".17"/>
<circle cx="178.2" cy="220.2" r=".17"/>
<circle cx="153.2" cy="258.8" r=".99"/>
<circle cx="156.2" cy="248.5" r="4.3"/>
<circle cx="156.2" cy="248.5" r="3.7"/>
<circle cx="170.9" cy="258.8" r="1"/>
<circle cx="173.9" cy="248.5" r="3.7"/>
<circle cx="173.9" cy="248.5" r="4.3"/>
</g>
<g fill="#000">
<circle cx="56.2" cy="45.9" r=".25"/>
<circle cx="56.2" cy="50.7" r=".25"/>
</g>
<g fill="none" stroke="#000" stroke-width=".36">
<path d="M352.4 108.8v.2M352.5 108.8v.3M355.8 110.7v.2M355.8 110.7v.3M357.6 111.4l-.2 .1M357.7 109.1l-.3 .2M357.9 108.6l.2 .2M360.1 112.9l-.1 .1M360.2 110.6l-.2 .1M361.3 112.9l.2 .1M378.9 113.9l.1 .1M362.4 137.7a3.4 3.4 0 0 0 3.5 2.4 4.5 4.5 0 0 0 5.1-2.1v-.3"/>
<path d="M374.9 130.5a3.5 3.5 0 0 0 3.5 2.4 4.5 4.5 0 0 0 5.1-2.2v-.2M325.5 159.2v.2M325.6 159.1v.3M330.8 159.4l-.3 .2M331 159l.3 .2M334.9 157.1l-.3 .2M337.5 158.5l-.3 .2M337.7 159l.2 .2M365.6 158.1v.5M378 150.9v.5M328.9 161.1v.2M329 161v.3"/>
<path d="M330.7 161.8l-.2 .1M333.2 163.3l-.1 .1M333.4 160.9l-.3 .2M334.3 160.9l.3 .2M334.5 163.3l.1 .1M337.8 161.3l.1 .1"/>
</g>
<g fill="none" stroke="#000" stroke-width=".3">
<path d="M.2 0h419.9v297h-419.9zM111 32.2h57.2M112 32.2l.4 3.5h-.9zM112 32.2v106M118.5 51.5h35.1M119.4 51.5v86.7M119.4 51.5l.5 3.5h-.9zM46.2 75.9h46.7M46.2 75.9l3.5-.5v1zM89.4 75.4l3.5 .5-3.5 .5zM181.6 77.2h7.7M188.3 77.2v27.7"/>
<path d="M188.3 77.2l.5 3.5h-1zM118.5 94.2h9.7M119 90.7h.9l-.5 3.5zM119.4 94.2l.5 3.5h-.9zM148.2 90.6l3.5-.6v1zM148.2 90.6h33.4M178.1 90l3.5 .6-3.5 .4zM118.5 104.9h8.4M119 101.4h.9l-.5 3.5zM119.4 104.9l.5 3.5h-.9zM187.8 101.4h1l-.5 3.5zM247.4 102.4l3.5-.5v1z"/>
<path d="M247.4 102.4h21.4M265.3 101.9l3.5 .5-3.5 .5zM111 138.2h15.9v10.9M111.5 134.7h.9l-.4 3.5zM119 134.7h.9l-.5 3.5zM128.2 131.7l3.5-.5v.9zM128.2 131.7h73.4M198.1 131.2l3.5 .5-3.5 .4zM202.9 138.2v10.9M126.9 148.1l3.5-.5v1zM126.9 148.1h76M199.4 147.6l3.5 .5-3.5 .5z"/>
<path d="M140.2 171.6v46.4M140.2 172.6l3.5-.5v1zM140.2 172.6h38M161.4 172.1l3.5 .5-3.5 .5zM164.9 171.6v28.2M164.9 172.6l3.5-.5v1zM174.7 172.1l3.5 .5-3.5 .5zM178.2 171.6v46.4M143.9 186.4l42 63.2M143.9 186.4l2.3 2.6-.8 .5zM103.3 211.1h17.4l30.8 10.9M103.8 211.1h12.2"/>
<path d="M128.9 214l3.5 .7-.4 .9zM159.4 202.1l3 1.9-.7 .7zM159.4 202.1l37.7 31.8M164.9 206.1v11.9M166.7 208.2l5.1 4.4M148.4 220.4l3.1 1.6-3.4-.7zM194.7 231.3l2.4 2.6-3-1.8zM183.6 247l.8-.6 1.5 3.2zM230.1 242h65M230.1 247h65M230.1 252h65M370.2 257v15"/>
<path d="M375.1 257v15M230.1 267h65M230.1 272h65M230.1 277h65M230.1 282h65M230.1 287h65"/>
</g>
<g fill="#000" stroke="#000" stroke-width=".3">
<path d="M112 32.2l.4 3.5h-.9zM119.4 51.5l.5 3.5h-.9zM46.2 75.9l3.5-.5v1zM89.4 75.4l3.5 .5-3.5 .5zM119 90.7h.9l-.5 3.5zM119.4 94.2l.5 3.5h-.9zM148.2 90.6l3.5-.6v1zM178.1 90l3.5 .6-3.5 .4zM188.3 77.2l.5 3.5h-1zM119 101.4h.9l-.5 3.5zM119.4 104.9l.5 3.5h-.9zM187.8 101.4h1l-.5 3.5z"/>
<path d="M247.4 102.4l3.5-.5v1zM265.3 101.9l3.5 .5-3.5 .5zM111.5 134.7h.9l-.4 3.5zM119 134.7h.9l-.5 3.5zM128.2 131.7l3.5-.5v.9zM198.1 131.2l3.5 .5-3.5 .4zM126.9 148.1l3.5-.5v1zM199.4 147.6l3.5 .5-3.5 .5zM140.2 172.6l3.5-.5v1zM161.4 172.1l3.5 .5-3.5 .5zM164.9 172.6l3.5-.5v1zM174.7 172.1l3.5 .5-3.5 .5z"/>
<path d="M143.9 186.4l2.3 2.6-.8 .5zM128.9 214l3.5 .7-.4 .9zM159.4 202.1l3 1.9-.7 .7zM148.4 220.4l3.1 1.6-3.4-.7zM194.7 231.3l2.4 2.6-3-1.8zM183.6 247l.8-.6 1.5 3.2z"/>
</g>
<g font-size="7">
<text x="68.1" y="9.5" transform="rotate(-180 68.1 9.5)">SPF-2-120</text>
<text x="339.1" y="246.9">SPF-2-120</text>
</g>
<g font-size="4.9">
<text x="118.6" y="76.9" transform="rotate(-90 118.6 76.9)">640</text>
<text x="111.1" y="89.9" transform="rotate(-90 111.1 89.9)">1590</text>
<text x="161.1" y="89.7">500</text>
<text x="187.4" y="94.7" transform="rotate(-90 187.4 94.7)">415</text>
<text x="118.6" y="103" transform="rotate(-90 118.6 103)">160</text>
<text x="118.6" y="125.3" transform="rotate(-90 118.6 125.3)">500</text>
<text x="148.7" y="171.7">370</text>
<text x="167.8" y="171.7">200</text>
<text x="146.7" y="187.4" transform="rotate(56 146.7 187.4)">⌀1140</text>
<text x="163" y="202.8" transform="rotate(40 163 202.8)">⌀740</text>
<text x="103.8" y="209.4">⌀360</text>
<text x="402.3" y="266.1">1 : 15</text>
</g>
<g font-size="4.6">
<text x="63.8" y="74.2">⌀700</text>
<text x="252.3" y="100.6">⌀320</text>
<text x="158.6" y="129.9">⌀1100</text>
<text x="158.4" y="146.3">⌀1140</text>
</g>
<g font-size="4.4">
<text x="105.2" y="3.7">2</text>
<text x="315.2" y="3.7">1</text>
<text x="12.1" y="45.6" transform="rotate(-90 12.1 45.6)">Перв. примен.</text>
<text x="12.2" y="102.1" transform="rotate(-90 12.2 102.1)">Справ. №</text>
<text x="16.2" y="145.2">A</text>
<text x="416.1" y="151.6">A</text>
<text x="12.4" y="174.8" transform="rotate(-90 12.4 174.8)">Подп. и дата</text>
<text x="12.3" y="204.2" transform="rotate(-90 12.3 204.2)">Инв. №дубл.</text>
<text x="12.2" y="229.4" transform="rotate(-90 12.2 229.4)">Взам. инв. №</text>
<text x="369.1" y="256.1">Лит.</text>
<text x="383.8" y="256.1">Масса</text>
<text x="398.8" y="256">Масштаб</text>
<text x="12.2" y="259.7" transform="rotate(-90 12.2 259.7)">Подп. идата</text>
<text x="230.3" y="261">Изм.</text>
<text x="238.3" y="261">Лист</text>
<text x="251.6" y="260.9">№докум.</text>
<text x="273.5" y="261.1">Подп.</text>
<text x="285.7" y="261.1">Дата</text>
<text x="230.6" y="266.1">Разраб.</text>
<text x="230.7" y="271">Пров.</text>
<text x="406.5" y="275.9">1</text>
<text x="230.4" y="276.1">Т. контр.</text>
<text x="230.6" y="281">Нач.отд.</text>
<text x="366.6" y="276">Лист</text>
<text x="386.6" y="276">Листов</text>
<text x="230.5" y="286">Н. контр.</text>
<text x="12.2" y="289.3" transform="rotate(-90 12.2 289.3)">Инв. №подл.</text>
<text x="230.5" y="291">Утв.</text>
<text x="105.1" y="295.8">2</text>
<text x="315.1" y="296">1</text>
<text x="323.6" y="295.7">Копировал</text>
<text x="370.2" y="295.7">Формат А3</text>
</g>
</svg>
